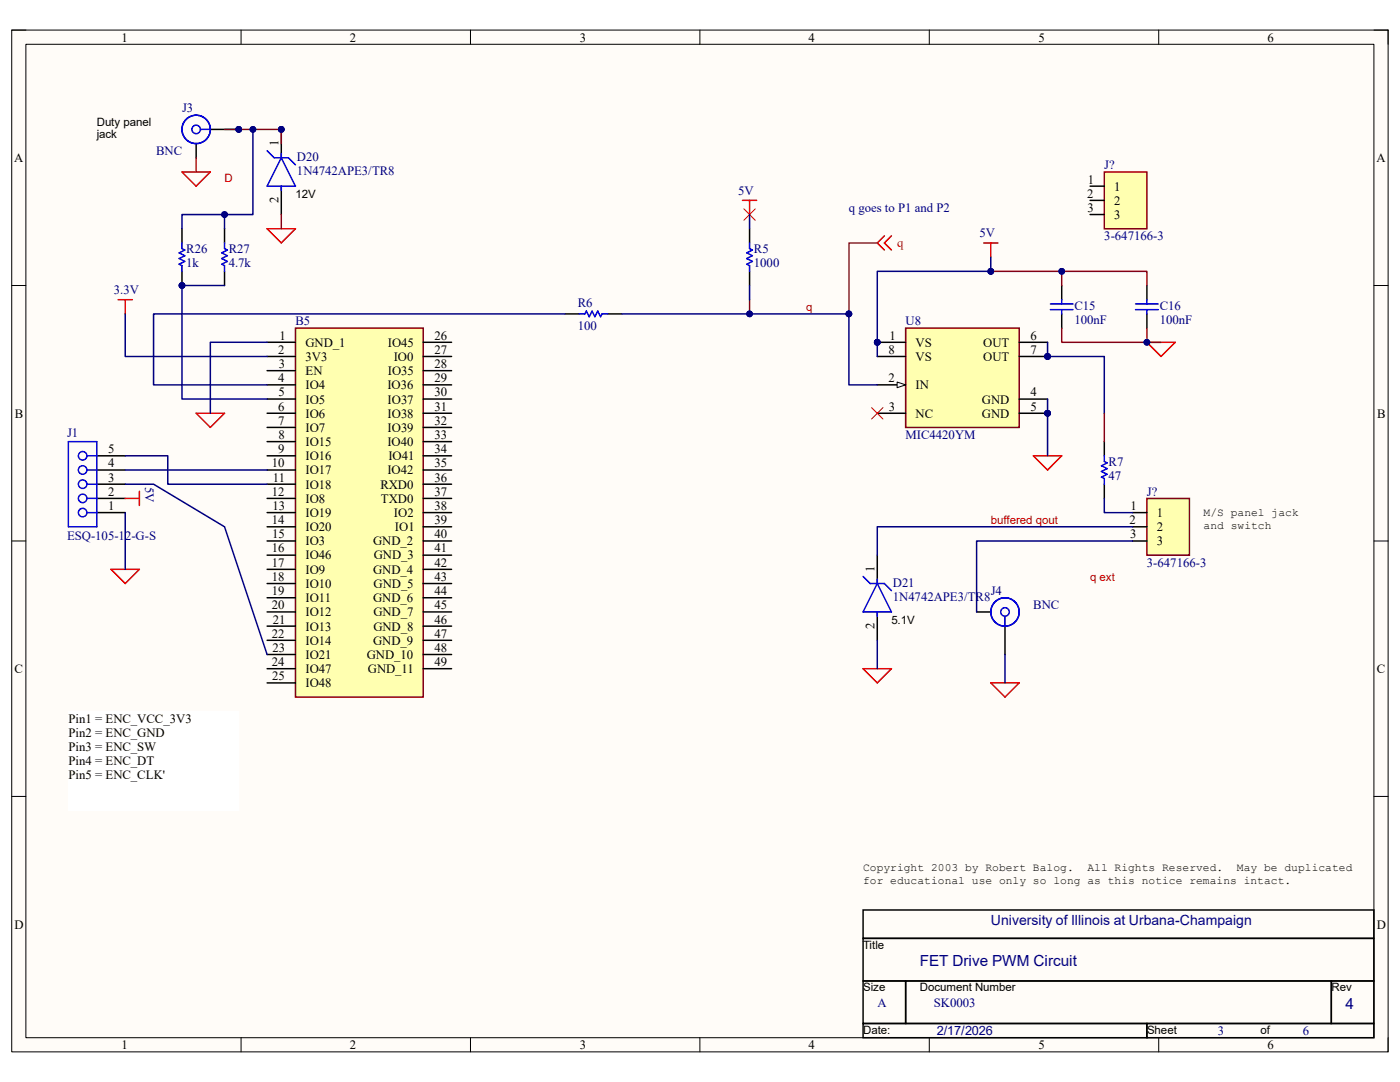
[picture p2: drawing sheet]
<svg xmlns="http://www.w3.org/2000/svg" width="279mm" height="216mm" viewBox="0 0 279 216" stroke-linecap="round" stroke-linejoin="round" font-family="sans-serif">
<path d="M2.3 6h274.7v203.9h-274.7z" fill-rule="evenodd" fill="#fffcf8"/>
<path d="M2.3 6h274.7v203.9h-274.7z" fill="none" stroke="#000" stroke-width=".2"/>
<path d="M5.2 8.8h269v198.3h-269z" fill-rule="evenodd" fill="#fffcf8"/>
<g fill="none" stroke="#000" stroke-width=".2">
<path d="M2.3 6h2.9M5.2 8.8h269v198.3h-269zM48.1 6v2.8M93.9 6v2.8M139.7 6v2.8M185.5 6v2.8M231.2 6v2.8M274.2 6h2.8v2.8M2.3 57h2.9M274.2 57h2.8M2.3 107.9h2.9M274.2 107.9h2.8"/>
<path d="M2.3 158.9h2.9M274.2 158.9h2.8M48.1 207.1v2.8M93.9 207.1v2.8M139.7 207.1v2.8M185.5 207.1v2.8M231.2 207.1v2.8M277 207.1v2.8"/>
</g>
<path d="M172.2 181.6h102v5.6h-102zM172.2 187.2h102v8.5h-102zM172.2 195.7h8.5v8.5h-8.5zM180.7 195.7h85v8.5h-85zM265.7 195.7h8.5v8.5h-8.5zM172.2 204.2h56.7v2.9h-56.7zM228.9 204.2h45.3v2.9h-45.3z" fill="none" stroke="#000" stroke-width=".3"/>
<path d="M36.3 34.3h5.7l-2.9 2.8zM148.2 40h2.8M149.6 40v2.8M53.3 45.6h5.7l-2.9 2.9zM176.5 47.1l-1.4 1.4 1.4 1.4M177.9 47.1l-1.4 1.4 1.4 1.4M196.3 48.5h2.8M197.7 48.5v2.8M228.9 68.3h5.6l-2.8 2.8zM206.2 91h5.7l-2.8 2.8zM172.2 133.4h5.7l-2.8 2.9zM197.7 136.3h5.7l-2.8 2.8z" fill="none" stroke="#f00" stroke-width=".3"/>
<circle cx="175.1" cy="68.3" r=".57" fill="#000080"/>
<circle cx="175.1" cy="68.3" r=".57" fill="none" stroke="#000080" stroke-width=".2"/>
<circle cx="209.1" cy="82.5" r=".57" fill="#000080"/>
<circle cx="209.1" cy="82.5" r=".57" fill="none" stroke="#000080" stroke-width=".2"/>
<circle cx="209.1" cy="71.1" r=".57" fill="#000080"/>
<circle cx="209.1" cy="71.1" r=".57" fill="none" stroke="#000080" stroke-width=".2"/>
<path d="M180.7 65.5h22.7v19.8h-22.7z" fill-rule="evenodd" fill="#ffffb0"/>
<path d="M180.7 65.5h22.7v19.8h-22.7z" fill="none" stroke="#800000" stroke-width=".3"/>
<path d="M175.1 76.8h5.6" fill="none" stroke="#000" stroke-width=".3"/>
<path d="M179 76.2l1.7 .6-1.7 .6z" fill="#f8fcff"/>
<path d="M179 76.2l1.7 .6-1.7 .6z" fill="none" stroke="#000" stroke-width=".2"/>
<path d="M175.1 68.3h5.6M175.1 82.5h5.6" fill="none" stroke="#000" stroke-width=".3"/>
<circle cx="175.1" cy="68.3" r=".57" fill="#000080"/>
<circle cx="175.1" cy="68.3" r=".57" fill="none" stroke="#000080" stroke-width=".2"/>
<path d="M175.1 71.1h5.6M203.4 79.6h5.7M203.4 82.5h5.7" fill="none" stroke="#000" stroke-width=".3"/>
<circle cx="209.1" cy="82.5" r=".57" fill="#000080"/>
<circle cx="209.1" cy="82.5" r=".57" fill="none" stroke="#000080" stroke-width=".2"/>
<path d="M203.4 68.3h5.7M203.4 71.1h5.7" fill="none" stroke="#000" stroke-width=".3"/>
<circle cx="209.1" cy="71.1" r=".57" fill="#000080"/>
<circle cx="209.1" cy="71.1" r=".57" fill="none" stroke="#000080" stroke-width=".2"/>
<path d="M173.9 81.3l2.3 2.3M176.2 81.3l-2.3 2.3" fill="none" stroke="#f00" stroke-width=".2"/>
<path d="M59 65.5h25.5v73.6h-25.5z" fill-rule="evenodd" fill="#ffffb0"/>
<path d="M59 65.5h25.5v73.6h-25.5z" fill="none" stroke="#800000" stroke-width=".3"/>
<g fill="none" stroke="#000" stroke-width=".3">
<path d="M149.6 45.6v2.9M149.6 54.1v2.9M211.9 57v2.8M228.9 57v2.8M53.3 68.3h5.7M53.3 71.1h5.7M53.3 74h5.7M53.3 76.8h5.7M53.3 79.6h5.7M84.5 68.3h5.6M84.5 71.1h5.6M84.5 74h5.6"/>
<path d="M84.5 76.8h5.6M84.5 79.6h5.6M112.8 62.6h2.8M121.3 62.6h2.8M211.9 62.6v2.9M228.9 62.6v2.9M53.3 82.5h5.7M53.3 85.3h5.7M53.3 88.1h5.7M53.3 91h5.7M53.3 93.8h5.7M53.3 96.6h5.7"/>
<path d="M53.3 99.5h5.7M84.5 82.5h5.6M84.5 85.3h5.6M84.5 88.1h5.6M84.5 91h5.6M84.5 93.8h5.6M84.5 96.6h5.6M84.5 99.5h5.6M220.4 88.1v2.9M220.4 96.6v2.9M53.3 102.3h5.7M53.3 105.1h5.7"/>
<path d="M53.3 107.9h5.7M53.3 110.8h5.7M53.3 113.6h5.7M53.3 116.4h5.7M53.3 119.3h5.7M84.5 102.3h5.6M84.5 105.1h5.6M84.5 107.9h5.6M84.5 110.8h5.6M84.5 113.6h5.6M84.5 116.4h5.6M84.5 119.3h5.6"/>
<path d="M53.3 122.1h5.7M53.3 124.9h5.7M53.3 127.8h5.7M53.3 130.6h5.7M53.3 133.4h5.7M53.3 136.3h5.7M84.5 122.1h5.6M84.5 124.9h5.6M84.5 127.8h5.6M84.5 130.6h5.6M84.5 133.4h5.6"/>
</g>
<path d="M23.6 59.8h2.8M25 59.8v2.8M39.1 82.5h5.7l-2.8 2.8z" fill="none" stroke="#f00" stroke-width=".3"/>
<path d="M149.6 48.5v1.1l.6 .3-1.2 .6 1.2 .5-1.2 .6 1.2 .6-1.2 .5 .6 .3v1.1M211.9 59.8v.9M228.9 59.8v.9M115.6 62.6h1.1l.3-.5 .6 1.1 .6-1.1 .5 1.1 .6-1.1 .6 1.1 .2-.6h1.2M209.6 60.7h4.6M209.6 61.8h4.6M211.9 61.8v.8M226.6 60.7h4.6M226.6 61.8h4.6M228.9 61.8v.8M220.4 91v1.1l.6 .3-1.2 .5 1.2 .6-1.2 .6 1.2 .5-1.2 .6 .6 .3v1.1" fill="none" stroke="#00f" stroke-width=".3"/>
<path d="M148.5 41.7l2.2 2.2M150.7 41.7l-2.2 2.2" fill="none" stroke="#f00" stroke-width=".2"/>
<circle cx="36.3" cy="57" r=".57" fill="#000080"/>
<circle cx="36.3" cy="57" r=".57" fill="none" stroke="#000080" stroke-width=".2"/>
<path d="M36.3 54.1v2.9" fill="none" stroke="#000" stroke-width=".3"/>
<circle cx="36.3" cy="57" r=".57" fill="#000080"/>
<circle cx="36.3" cy="57" r=".57" fill="none" stroke="#000080" stroke-width=".2"/>
<path d="M36.3 45.6v2.9M44.8 45.6v2.9M44.8 54.1v2.9M19.3 96.6h5.7M19.3 91h5.7M19.3 99.5h5.7M19.3 93.8h5.7M19.3 102.3h5.7" fill="none" stroke="#000" stroke-width=".3"/>
<g fill="none" stroke="#00f" stroke-width=".3">
<path d="M36.3 48.5v1.1l.6 .3-1.2 .6 1.2 .5-1.2 .6 1.2 .6-1.2 .5 .6 .3v1.1M44.8 48.5v1.1l.6 .3-1.2 .6 1.2 .5-1.2 .6 1.2 .6-1.2 .5 .6 .3v1.1M13.7 88.1h5.6v17h-5.6zM17.3 99.5h2M17.3 96.6h2M17.3 93.8h2M17.3 91h2M17.3 102.3h2"/>
<circle cx="16.5" cy="96.6" r=".85"/>
<circle cx="16.5" cy="99.4" r=".85"/>
<circle cx="16.5" cy="91" r=".85"/>
<circle cx="16.5" cy="93.8" r=".85"/>
<circle cx="16.5" cy="102.3" r=".85"/>
</g>
<path d="M13.7 141.9h33.9v19.9h-33.9z" fill-rule="evenodd" fill="#fff"/>
<path d="M13.7 141.9h33.9v19.9h-33.9z" fill="none" stroke="#fff" stroke-width=".2"/>
<path d="M25 99.5h2.8M27.8 98v2.9M22.2 113.6h5.6l-2.8 2.8z" fill="none" stroke="#f00" stroke-width=".3"/>
<circle cx="47.6" cy="25.8" r=".57" fill="#000080"/>
<circle cx="47.6" cy="25.8" r=".57" fill="none" stroke="#000080" stroke-width=".2"/>
<g fill="none" stroke="#00f" stroke-width=".3">
<path d="M40 25.8h2"/>
<circle cx="39.1" cy="25.8" r=".85"/>
</g>
<path d="M42 25.8h5.6" fill="none" stroke="#000" stroke-width=".3"/>
<circle cx="47.6" cy="25.8" r=".57" fill="#000080"/>
<circle cx="47.6" cy="25.8" r=".57" fill="none" stroke="#000080" stroke-width=".2"/>
<path d="M39.1 28.7v2.8M194.9 122.1h2.8M200.6 124.9v5.7" fill="none" stroke="#000" stroke-width=".3"/>
<g fill="none" stroke="#00f" stroke-width=".3">
<path d="M200.6 123v1.9"/>
<circle cx="39.1" cy="25.8" r="2.83"/>
<circle cx="200.6" cy="122.1" r="2.83"/>
<circle cx="200.6" cy="122.1" r=".85"/>
</g>
<circle cx="56.1" cy="25.8" r=".57" fill="#000080"/>
<circle cx="56.1" cy="25.8" r=".57" fill="none" stroke="#000080" stroke-width=".2"/>
<path d="M56.1 25.8v5.7M56.1 37.1v5.7" fill="none" stroke="#000" stroke-width=".3"/>
<circle cx="56.1" cy="25.8" r=".57" fill="#000080"/>
<circle cx="56.1" cy="25.8" r=".57" fill="none" stroke="#000080" stroke-width=".2"/>
<path d="M53.3 30.1l1.4 1.4h2.9l1.4 1.4M56.1 31.5l2.9 5.6h-5.7zM56.1 30.6v.9M56.1 37.1v.9M172.2 115l1.5 1.4h2.8l1.4 1.5M175.1 116.4l2.8 5.7h-5.7zM175.1 115.6v.8M175.1 122.1v.9" fill="none" stroke="#00f" stroke-width=".3"/>
<path d="M175.1 110.8v5.6M175.1 122.1v5.7" fill="none" stroke="#000" stroke-width=".3"/>
<path d="M220.4 34.3h8.5v11.3h-8.5z" fill-rule="evenodd" fill="#ffffb0"/>
<path d="M220.4 34.3h8.5v11.3h-8.5z" fill="none" stroke="#800000" stroke-width=".3"/>
<path d="M217.6 37.1h2.8M217.6 40h2.8M217.6 42.8h2.8" fill="none" stroke="#000" stroke-width=".3"/>
<path d="M228.9 99.5h8.5v11.3h-8.5z" fill-rule="evenodd" fill="#ffffb0"/>
<path d="M228.9 99.5h8.5v11.3h-8.5z" fill="none" stroke="#800000" stroke-width=".3"/>
<path d="M226 102.3h2.9M226 105.1h2.9M226 107.9h2.9" fill="none" stroke="#000" stroke-width=".3"/>
<path d="M39.1 31.5v2.8M56.1 42.8v2.8M175.1 48.5h-5.7v14.1" fill="none" stroke="#800040" stroke-width=".3"/>
<circle cx="169.4" cy="62.6" r=".57" fill="#000080"/>
<circle cx="169.4" cy="62.6" r=".57" fill="none" stroke="#000080" stroke-width=".2"/>
<path d="M197.7 51.3v2.8" fill="none" stroke="#000080" stroke-width=".3"/>
<circle cx="197.7" cy="54.1" r=".57" fill="#000080"/>
<circle cx="197.7" cy="54.1" r=".57" fill="none" stroke="#000080" stroke-width=".2"/>
<path d="M169.4 62.6v14.2h5.7" fill="none" stroke="#000080" stroke-width=".3"/>
<circle cx="169.4" cy="62.6" r=".57" fill="#000080"/>
<circle cx="169.4" cy="62.6" r=".57" fill="none" stroke="#000080" stroke-width=".2"/>
<path d="M197.7 54.1h-22.6v14.2" fill="none" stroke="#000080" stroke-width=".3"/>
<circle cx="175.1" cy="68.3" r=".57" fill="#000080"/>
<circle cx="175.1" cy="68.3" r=".57" fill="none" stroke="#000080" stroke-width=".2"/>
<circle cx="197.7" cy="54.1" r=".57" fill="#000080"/>
<circle cx="197.7" cy="54.1" r=".57" fill="none" stroke="#000080" stroke-width=".2"/>
<path d="M175.1 68.3v2.8" fill="none" stroke="#000080" stroke-width=".3"/>
<circle cx="175.1" cy="68.3" r=".57" fill="#000080"/>
<circle cx="175.1" cy="68.3" r=".57" fill="none" stroke="#000080" stroke-width=".2"/>
<path d="M211.9 54.1v2.9" fill="none" stroke="#800040" stroke-width=".3"/>
<circle cx="211.9" cy="54.1" r=".57" fill="#000080"/>
<circle cx="211.9" cy="54.1" r=".57" fill="none" stroke="#000080" stroke-width=".2"/>
<path d="M197.7 54.1h31.2v2.9" fill="none" stroke="#800040" stroke-width=".3"/>
<circle cx="197.7" cy="54.1" r=".57" fill="#000080"/>
<circle cx="197.7" cy="54.1" r=".57" fill="none" stroke="#000080" stroke-width=".2"/>
<circle cx="211.9" cy="54.1" r=".57" fill="#000080"/>
<circle cx="211.9" cy="54.1" r=".57" fill="none" stroke="#000080" stroke-width=".2"/>
<path d="M209.1 68.3v2.8" fill="none" stroke="#000080" stroke-width=".3"/>
<circle cx="209.1" cy="71.1" r=".57" fill="#000080"/>
<circle cx="209.1" cy="71.1" r=".57" fill="none" stroke="#000080" stroke-width=".2"/>
<path d="M209.1 71.1h11.3v11.4" fill="none" stroke="#000080" stroke-width=".3"/>
<circle cx="209.1" cy="71.1" r=".57" fill="#000080"/>
<circle cx="209.1" cy="71.1" r=".57" fill="none" stroke="#000080" stroke-width=".2"/>
<path d="M220.4 82.5v5.6" fill="none" stroke="#800040" stroke-width=".3"/>
<path d="M209.1 79.6v2.9" fill="none" stroke="#000080" stroke-width=".3"/>
<circle cx="209.1" cy="82.5" r=".57" fill="#000080"/>
<circle cx="209.1" cy="82.5" r=".57" fill="none" stroke="#000080" stroke-width=".2"/>
<path d="M209.1 82.5v8.5" fill="none" stroke="#000080" stroke-width=".3"/>
<circle cx="209.1" cy="82.5" r=".57" fill="#000080"/>
<circle cx="209.1" cy="82.5" r=".57" fill="none" stroke="#000080" stroke-width=".2"/>
<path d="M211.9 65.5v2.8h19.8" fill="none" stroke="#800040" stroke-width=".3"/>
<circle cx="228.9" cy="68.3" r=".57" fill="#000080"/>
<circle cx="228.9" cy="68.3" r=".57" fill="none" stroke="#000080" stroke-width=".2"/>
<path d="M228.9 65.5v2.8" fill="none" stroke="#800040" stroke-width=".3"/>
<circle cx="228.9" cy="68.3" r=".57" fill="#000080"/>
<circle cx="228.9" cy="68.3" r=".57" fill="none" stroke="#000080" stroke-width=".2"/>
<path d="M44.8 25.8h11.3v2.9" fill="none" stroke="#800040" stroke-width=".3"/>
<circle cx="47.6" cy="25.8" r=".57" fill="#000080"/>
<circle cx="47.6" cy="25.8" r=".57" fill="none" stroke="#000080" stroke-width=".2"/>
<circle cx="50.5" cy="25.8" r=".57" fill="#000080"/>
<circle cx="50.5" cy="25.8" r=".57" fill="none" stroke="#000080" stroke-width=".2"/>
<circle cx="56.1" cy="25.8" r=".57" fill="#000080"/>
<circle cx="56.1" cy="25.8" r=".57" fill="none" stroke="#000080" stroke-width=".2"/>
<path d="M149.6 59.8v2.8" fill="none" stroke="#800040" stroke-width=".3"/>
<circle cx="149.6" cy="62.6" r=".57" fill="#000080"/>
<circle cx="149.6" cy="62.6" r=".57" fill="none" stroke="#000080" stroke-width=".2"/>
<path d="M25 62.6v8.5h28.3M53.3 68.3h-11.3v14.2M112.8 62.6h-82.2v14.2h22.7M124.1 62.6h45.3" fill="none" stroke="#000080" stroke-width=".3"/>
<circle cx="169.4" cy="62.6" r=".57" fill="#000080"/>
<circle cx="169.4" cy="62.6" r=".57" fill="none" stroke="#000080" stroke-width=".2"/>
<circle cx="149.6" cy="62.6" r=".57" fill="#000080"/>
<circle cx="149.6" cy="62.6" r=".57" fill="none" stroke="#000080" stroke-width=".2"/>
<path d="M44.8 57h-8.5v22.6h17M149.6 42.8v2.8M149.6 57v2.8" fill="none" stroke="#000080" stroke-width=".3"/>
<circle cx="36.3" cy="57" r=".57" fill="#000080"/>
<circle cx="36.3" cy="57" r=".57" fill="none" stroke="#000080" stroke-width=".2"/>
<path d="M44.8 42.8v2.8" fill="none" stroke="#000080" stroke-width=".3"/>
<circle cx="44.8" cy="42.8" r=".57" fill="#000080"/>
<circle cx="44.8" cy="42.8" r=".57" fill="none" stroke="#000080" stroke-width=".2"/>
<path d="M50.5 25.8v17h-14.2v2.8" fill="none" stroke="#000080" stroke-width=".3"/>
<circle cx="44.8" cy="42.8" r=".57" fill="#000080"/>
<circle cx="44.8" cy="42.8" r=".57" fill="none" stroke="#000080" stroke-width=".2"/>
<circle cx="50.5" cy="25.8" r=".57" fill="#000080"/>
<circle cx="50.5" cy="25.8" r=".57" fill="none" stroke="#000080" stroke-width=".2"/>
<path d="M25 91h8.5v5.6h19.8M25 96.6h5.6l14.2 8.5 8.5 25.5M25 93.8h28.3M220.4 99.5v2.8h5.6M25 102.3v11.3M226 107.9h-31.1v14.2M226 105.1h-50.9v5.7M175.1 127.8v5.6M200.6 130.6v5.7" fill="none" stroke="#000080" stroke-width=".3"/>
<g font-size="3.1" fill="#000080">
<text x="183.6" y="192.8">FET Drive PWM Circuit</text>
<text x="268.5" y="201.3">4</text>
</g>
<text font-size="2.8" fill="#000080" x="197.7" y="184.7">University of Illinois at Urbana-Champaign</text>
<g font-size="2.5">
<text x="24.3" y="8.3">1</text>
<text x="69.8" y="8.3">2</text>
<text x="115.7" y="8.3">3</text>
<text x="161.4" y="8.3">4</text>
<text x="207.2" y="8.3">5</text>
<text x="252.9" y="8.3">6</text>
<text x="55.6" y="29.2" transform="rotate(-90 55.6 29.2)">1</text>
<text x="2.8" y="32.3">A</text>
<text x="274.7" y="32.3">A</text>
<text x="55.6" y="40.6" transform="rotate(-90 55.6 40.6)">2</text>
<text x="217" y="39.5">2</text>
<text x="217.1" y="36.6">1</text>
<text x="222.4" y="38">1</text>
<text x="222.4" y="40.9">2</text>
<text x="217" y="42.3">3</text>
<text x="222.4" y="43.7">3</text>
<text x="55.5" y="70.6">2</text>
<text x="55.8" y="67.8">1</text>
<text x="61" y="69.2">GND_1</text>
<text x="77.4" y="69.2">IO45</text>
<text x="86.7" y="67.8">26</text>
<text x="86.7" y="70.6">27</text>
<text x="177.3" y="70.6">8</text>
<text x="177.5" y="67.8">1</text>
<text x="182.7" y="69.2">VS</text>
<text x="196.2" y="69.2">OUT</text>
<text x="205.7" y="67.8">6</text>
<text x="205.7" y="70.6">7</text>
<text x="55.5" y="76.2">4</text>
<text x="55.6" y="73.4">3</text>
<text x="61" y="72">3V3</text>
<text x="61" y="74.8">EN</text>
<text x="61" y="77.7">IO4</text>
<text x="77.3" y="77.7">IO36</text>
<text x="77.4" y="74.8">IO35</text>
<text x="78.6" y="72">IO0</text>
<text x="86.7" y="73.4">28</text>
<text x="86.7" y="76.2">29</text>
<text x="177.3" y="76.2">2</text>
<text x="182.7" y="77.7">IN</text>
<text x="182.7" y="72">VS</text>
<text x="196.2" y="72">OUT</text>
<text x="3" y="83.4">B</text>
<text x="55.5" y="81.9">6</text>
<text x="55.6" y="79.1">5</text>
<text x="61" y="80.5">IO5</text>
<text x="61" y="83.4">IO6</text>
<text x="77.3" y="80.5">IO37</text>
<text x="77.3" y="83.4">IO38</text>
<text x="86.7" y="79.1">30</text>
<text x="86.7" y="81.9">31</text>
<text x="177.4" y="81.9">3</text>
<text x="182.7" y="83.4">NC</text>
<text x="196" y="80.5">GND</text>
<text x="196" y="83.4">GND</text>
<text x="205.7" y="79.1">4</text>
<text x="205.7" y="81.9">5</text>
<text x="274.8" y="83.4">B</text>
<text x="55.5" y="84.8">7</text>
<text x="55.6" y="87.6">8</text>
<text x="61" y="86.1">IO7</text>
<text x="61" y="89">IO15</text>
<text x="77.3" y="89">IO40</text>
<text x="77.3" y="86.1">IO39</text>
<text x="86.7" y="84.8">32</text>
<text x="86.7" y="87.6">33</text>
<text x="21.6" y="90.4">5</text>
<text x="21.6" y="93.3">4</text>
<text x="54.2" y="93.3">10</text>
<text x="55.5" y="90.4">9</text>
<text x="61" y="91.8">IO16</text>
<text x="61" y="94.7">IO17</text>
<text x="77.3" y="94.7">IO42</text>
<text x="77.5" y="91.8">IO41</text>
<text x="86.7" y="90.4">34</text>
<text x="86.7" y="93.3">35</text>
<text x="21.6" y="101.7">1</text>
<text x="21.6" y="96.1">3</text>
<text x="21.6" y="98.9">2</text>
<text x="54.2" y="98.9">12</text>
<text x="54.4" y="101.7">13</text>
<text x="54.4" y="96.1">11</text>
<text x="61" y="97.5">IO18</text>
<text x="61" y="100.3">IO8</text>
<text x="75.9" y="97.5">RXD0</text>
<text x="76" y="100.3">TXD0</text>
<text x="86.7" y="96.1">36</text>
<text x="86.7" y="98.9">37</text>
<text x="86.7" y="101.7">38</text>
<text x="225.6" y="101.7">1</text>
<text x="54.2" y="104.6">14</text>
<text x="54.3" y="107.4">15</text>
<text x="61" y="103.2">IO19</text>
<text x="61" y="106">IO20</text>
<text x="78.6" y="103.2">IO2</text>
<text x="78.8" y="106">IO1</text>
<text x="86.7" y="104.6">39</text>
<text x="86.7" y="107.4">40</text>
<text x="225.4" y="104.6">2</text>
<text x="225.6" y="107.4">3</text>
<text x="230.8" y="103.2">1</text>
<text x="230.8" y="106">2</text>
<text x="54.2" y="110.2">16</text>
<text x="54.3" y="113.1">17</text>
<text x="61" y="108.8">IO3</text>
<text x="61" y="111.6">IO46</text>
<text x="74.5" y="108.8">GND_2</text>
<text x="74.6" y="111.6">GND_3</text>
<text x="86.7" y="110.2">41</text>
<text x="86.7" y="113.1">42</text>
<text x="230.8" y="108.8">3</text>
<text x="54.3" y="115.9">18</text>
<text x="54.3" y="118.7">19</text>
<text x="61" y="114.5">IO9</text>
<text x="61" y="117.3">IO10</text>
<text x="74.5" y="114.5">GND_4</text>
<text x="74.5" y="117.3">GND_5</text>
<text x="86.7" y="115.9">43</text>
<text x="86.7" y="118.7">44</text>
<text x="174.5" y="114.2" transform="rotate(-90 174.5 114.2)">1</text>
<text x="54.2" y="121.6">20</text>
<text x="54.4" y="124.4">21</text>
<text x="61" y="120.1">IO11</text>
<text x="61" y="123">IO12</text>
<text x="61" y="125.8">IO13</text>
<text x="74.5" y="120.1">GND_6</text>
<text x="74.5" y="123">GND_7</text>
<text x="74.5" y="125.8">GND_8</text>
<text x="86.7" y="121.6">45</text>
<text x="86.7" y="124.4">46</text>
<text x="174.5" y="125.5" transform="rotate(-90 174.5 125.5)">2</text>
<text x="54.2" y="127.2">22</text>
<text x="54.4" y="130">23</text>
<text x="61" y="128.7">IO14</text>
<text x="61" y="131.5">IO21</text>
<text x="73.2" y="131.5">GND_10</text>
<text x="74.5" y="128.7">GND_9</text>
<text x="86.7" y="127.2">47</text>
<text x="86.7" y="130">48</text>
<text x="2.9" y="134.3">C</text>
<text x="54.2" y="132.9">24</text>
<text x="54.3" y="135.7">25</text>
<text x="61" y="134.3">IO47</text>
<text x="61" y="137.2">IO48</text>
<text x="73.4" y="134.3">GND_11</text>
<text x="86.7" y="132.9">49</text>
<text x="274.8" y="134.3">C</text>
<text x="13.7" y="144.2">Pin1 = ENC_VCC_3V3</text>
<text x="13.7" y="147.1">Pin2 = ENC_GND</text>
<text x="13.7" y="149.9">Pin3 = ENC_SW</text>
<text x="13.7" y="152.7">Pin4 = ENC_DT</text>
<text x="13.7" y="155.5">Pin5 = ENC_CLK'</text>
<text x="2.9" y="185.3">D</text>
<text x="274.7" y="185.3">D</text>
<text x="24.3" y="209.3">1</text>
<text x="69.8" y="209.3">2</text>
<text x="115.7" y="209.3">3</text>
<text x="161.4" y="209.3">4</text>
<text x="207.2" y="209.3">5</text>
<text x="252.9" y="209.3">6</text>
</g>
<g font-size="2.5" fill="#000080">
<text x="36.3" y="22.4">J3</text>
<text x="31.2" y="30.9">BNC</text>
<text x="59.3" y="32.1">D20</text>
<text x="59.3" y="34.9">1N4742APE3/TR8</text>
<text x="220.4" y="33.8">J?</text>
<text x="147.3" y="38.9">5V</text>
<text x="169.4" y="42.3">q goes to P1 and P2</text>
<text x="195.5" y="47.4">5V</text>
<text x="220.4" y="47.9">3-647166-3</text>
<text x="37.2" y="50.5">R26</text>
<text x="37.2" y="53.3">1k</text>
<text x="45.6" y="50.5">R27</text>
<text x="45.6" y="53.3">4.7k</text>
<text x="150.5" y="50.5">R5</text>
<text x="150.5" y="53.3">1000</text>
<text x="22.7" y="58.7">3.3V</text>
<text x="59" y="64.9">B5</text>
<text x="115.3" y="61.3">R6</text>
<text x="115.3" y="65.8">100</text>
<text x="180.7" y="64.9">U8</text>
<text x="214.4" y="61.8">C15</text>
<text x="214.4" y="64.6">100nF</text>
<text x="231.4" y="61.8">C16</text>
<text x="231.4" y="64.6">100nF</text>
<text x="13.4" y="87.3">J1</text>
<text x="180.7" y="87.6">MIC4420YM</text>
<text x="221.2" y="93">R7</text>
<text x="221.2" y="95.8">47</text>
<text x="29" y="97.2" transform="rotate(90 29 97.2)">5V</text>
<text x="228.9" y="98.9">J?</text>
<text x="13.4" y="107.7">ESQ-105-12-G-S</text>
<text x="228.9" y="113.1">3-647166-3</text>
<text x="178.2" y="117.1">D21</text>
<text x="178.2" y="119.8">1N4742APE3/TR8</text>
<text x="197.7" y="118.7">J4</text>
<text x="206.2" y="121.6">BNC</text>
<text x="175.1" y="200.9">A</text>
<text x="186.4" y="200.9">SK0003</text>
<text x="186.9" y="206.5">2/17/2026</text>
<text x="243" y="206.5">3</text>
<text x="260" y="206.5">6</text>
</g>
<text font-size="2.5" fill="#f00" x="179" y="49.4">q</text>
<g font-size="2.3">
<text x="19.3" y="25.1">Duty panel</text>
<text x="19.3" y="27.6">jack</text>
<text x="59" y="39.5">12V</text>
<text x="177.9" y="124.5">5.1V</text>
<text x="172.3" y="189.3">Title</text>
<text x="172.3" y="197.8">Size</text>
<text x="183.6" y="197.8">Document Number</text>
<text x="265.7" y="197.8">Rev</text>
<text x="172.3" y="206.3">Date:</text>
<text x="228.9" y="206.3">Sheet</text>
<text x="251.6" y="206.3">of</text>
</g>
<g font-size="2.3" fill="#f00">
<text x="44.8" y="36.4">D</text>
<text x="160.9" y="62.1">q</text>
<text x="197.7" y="104.6">buffered qout</text>
<text x="217.6" y="116">q ext</text>
</g>
<g font-size="2.2">
<text x="240.2" y="103">M/S panel jack</text>
<text x="240.2" y="105.6">and switch</text>
<text x="172.3" y="173.8">Copyright 2003 by Robert Balog.</text>
<text x="217" y="173.8">All Rights Reserved.</text>
<text x="246.8" y="173.8">May be duplicated</text>
<text x="172.3" y="176.4">for educational use only so long as this notice remains intact.</text>
</g>
</svg>
